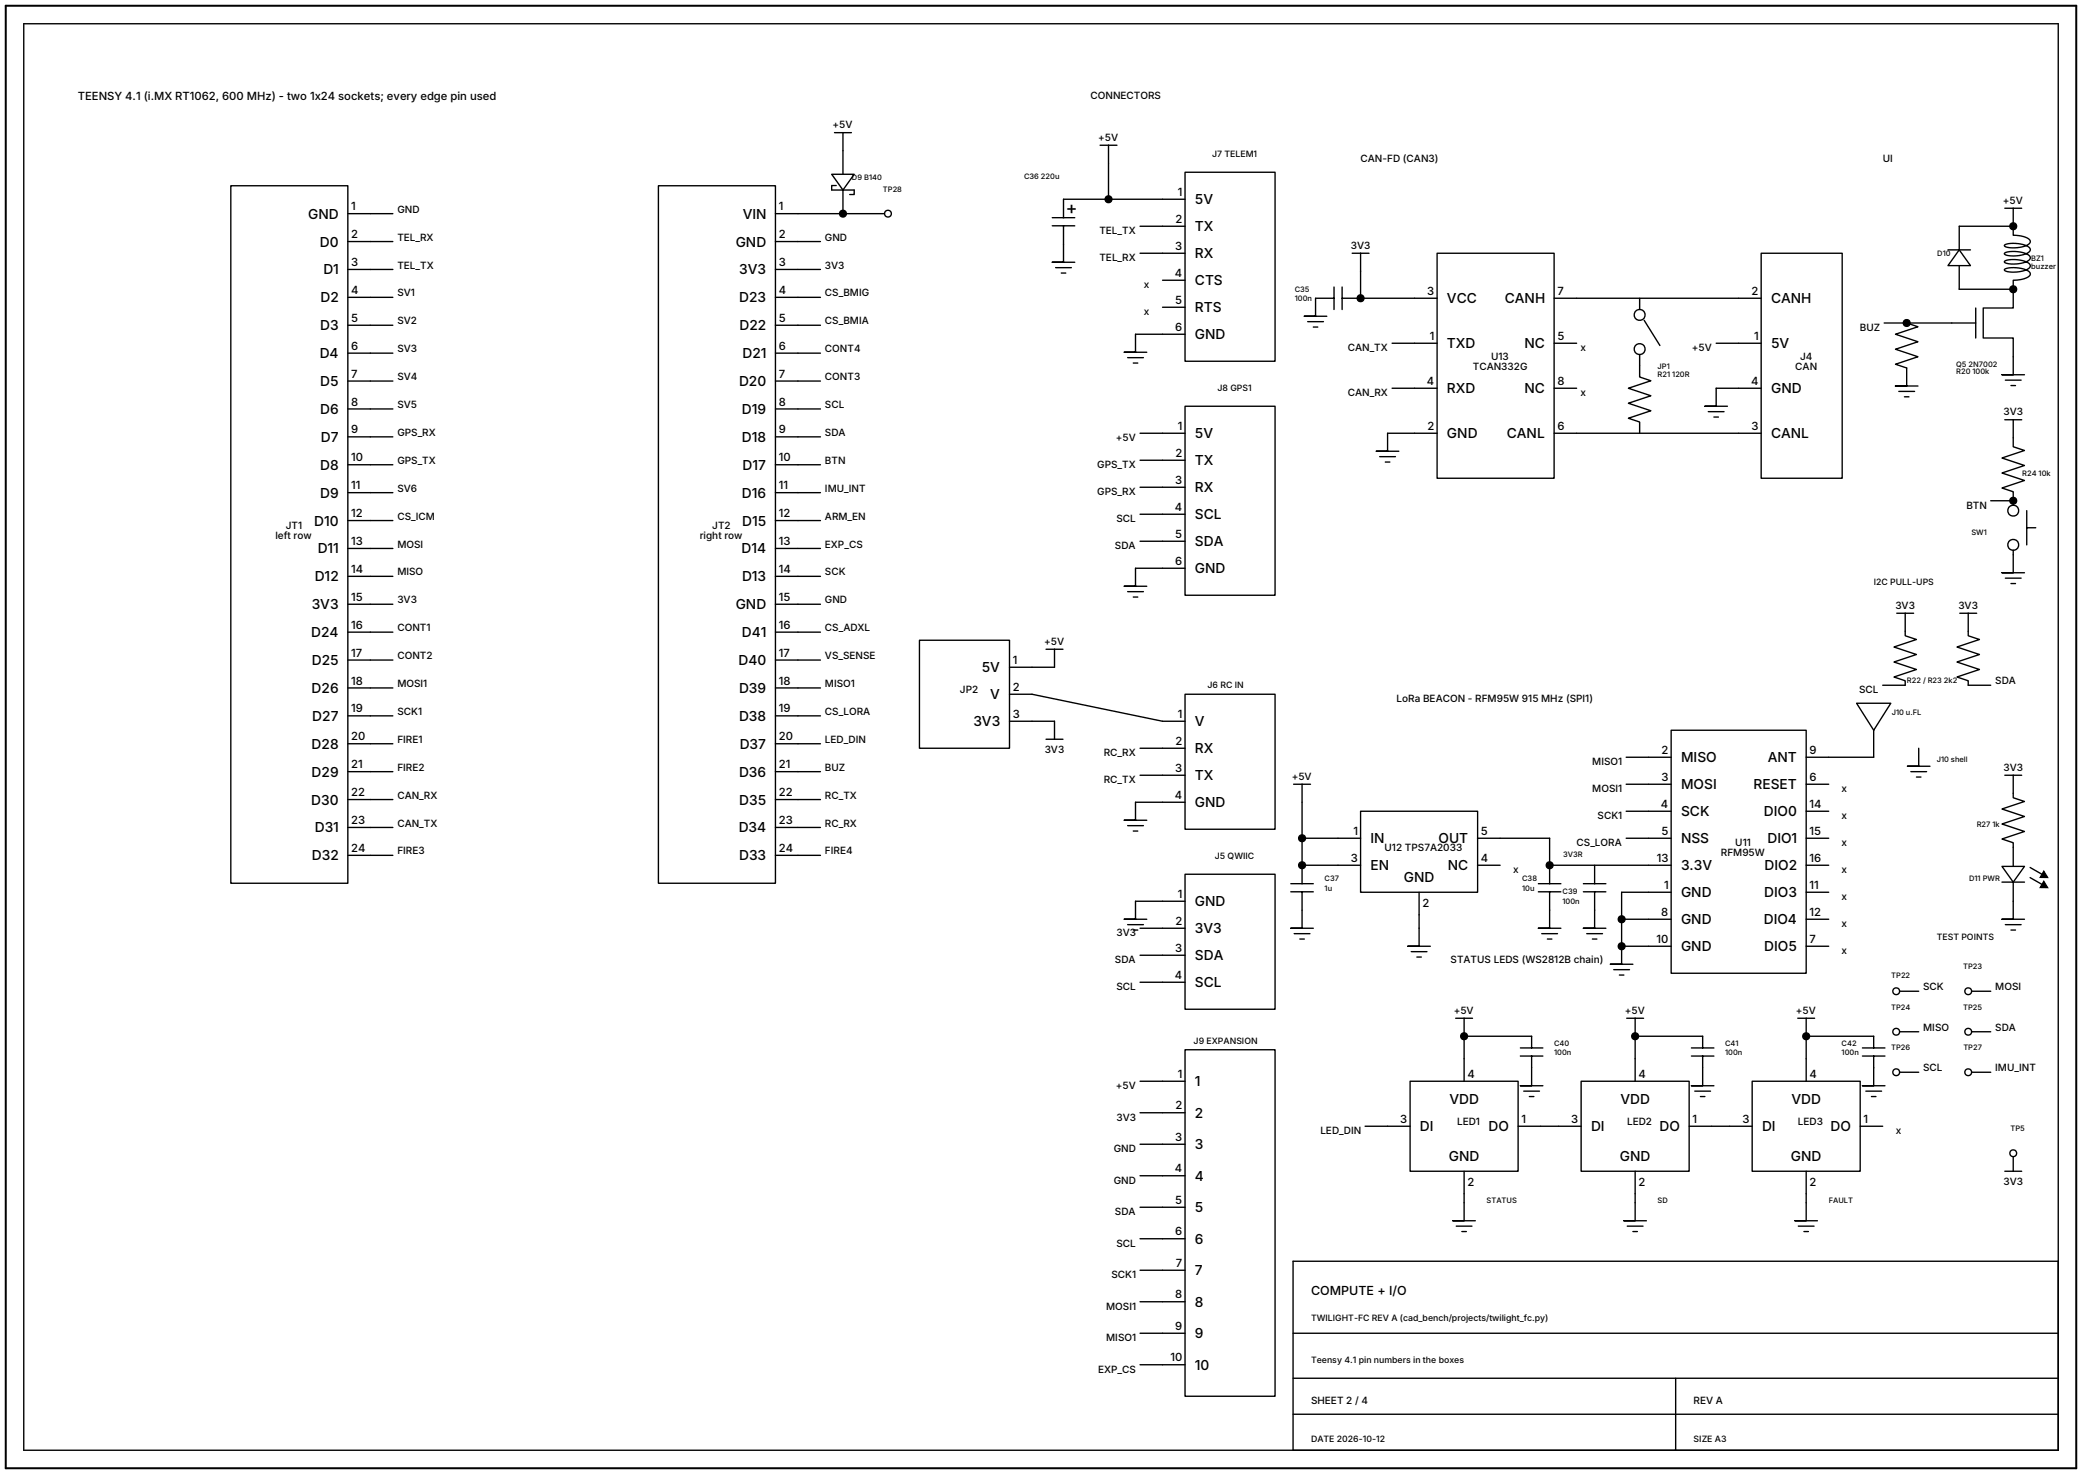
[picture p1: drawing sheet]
<svg xmlns="http://www.w3.org/2000/svg" width="587mm" height="416mm" viewBox="0 0 587 416" stroke-linecap="round" stroke-linejoin="round" font-family="sans-serif">
<g fill="none" stroke="#000" stroke-width=".39">
<path d="M6.7 6.7h574v402.6h-574zM235.5 37.4h4.7M237.8 37.4v11.8M65.1 52.4h33v196.9h-33zM185.8 52.4h33v196.9h-33zM234.7 49.2h6.3l-3.2 4.4zM235.9 52.4h-1.2v1.2h6.3v1.3h-1.3M237.8 53.6v6.7M310.4 41h4.8M312.8 41v15.2M334.4 48.6h25.4v53.4h-25.4zM334.4 56.2h-34.3v5.2"/>
<path d="M565.7 58.8h4.7M568 58.8v5.1M98.1 76h12.7M98.1 68.2h12.7M98.1 60.3h12.7M218.8 76h12.7M218.8 68.2h12.7M218.8 60.3h31.7M296.9 61.4h6.3M296.9 63.7h6.3M297.9 75.5h4.4M299.4 77.1h1.3"/>
<path d="M300.1 63.7v10.3h-3.2h6.3M321.7 71.5h12.7M321.7 63.9h12.7M328 79.1h6.4M381.5 71.5h4.8M383.9 71.5v12.7M405.5 71.5h33v63.5h-33zM496.9 71.5h22.9v63.5h-22.9zM549.6 70.5h6.4M552.8 70.5l3.2 4.5h-6.4zM552.8 75v6.6h15.2M568 63.9v2.5h.6a5.5 5.5 0 0 1 4.2 1.5 1.66 1.66 0 0 1-1.7 1.6l-2.5 .4a3.2 3.2 0 0 1-3.1-.6 7.2 7.2 0 0 1 6-.1 1.3 1.3 0 0 1 1.3 1.6 8 8 0 0 1-7 1.1l-.2-.2a1.44 1.44 0 0 1 1.7-.7h1a5.1 5.1 0 0 1 4.6 1.6 2.02 2.02 0 0 1-2 1.6l-2.6 .3a3.6 3.6 0 0 1-2.8-.6 5 5 0 0 1 4.3-.5 3.1 3.1 0 0 1 3.1 1.7 3.7 3.7 0 0 1-3.4 1.6l-1.1 .1a4 4 0 0 1-2.9-.6 4.6 4.6 0 0 1 4.1-.6 3.4 3.4 0 0 1 3.3 1.7 3.4 3.4 0 0 1-3.3 1.7l-1.6 .1v2.5"/>
<path d="M568 63.9h-15.2v6.6M98.1 99.7h12.7M98.1 91.8h12.7M98.1 83.9h12.7M218.8 99.7h12.7M218.8 91.8h12.7M218.8 83.9h12.7M328 86.7h6.4M334.4 94.3h-14v5.1h-3.2h6.4M369 90.8h4.4M370.6 92.3h1.2M376.4 84.2h-5.2v5.1h-3.2h6.4"/>
<path d="M376.4 81v6.3M378.7 84.2h26.8M378.7 81v6.3M392.8 96.9h12.7M438.5 96.9h6.4M438.5 84.2h58.4M462.6 84.2v3.1M463.9 90.4l4.4 7.1M484.2 96.9h12.7M531.6 91.2h25.9M538 91.2l3.2 1-6.4 2.1 6.4 2.1-6.4 2.2 6.4 2.1-6.4 2.1 3.2 1.1v5h-3.2h6.4M557.5 86.9v8.5"/>
<path d="M568 81.6v5.3h-8.4v8.5h8.4v10.4h-3.1h6.3M98.1 115.4h12.7M98.1 107.5h12.7M218.8 115.4h12.7M218.8 107.5h12.7M318.2 100.9h4.4M319.8 102.5h1.2M334.4 114.7h25.4v53.3h-25.4zM392.8 109.6h12.7M438.5 109.6h6.4M462.6 100v6.4l3.2 1.1-6.3 2.1 6.3 2.1-6.3 2.1 6.3 2.1-6.3 2.1 3.1 1.1v3.2M482 116.2h4.4"/>
<path d="M483.6 117.7h1.3M496.9 109.6h-12.7v5.1h-3.2h6.4M535.8 110.5h4.4M537.3 112h1.3M565.7 118.5h4.7M565.8 107.3h4.5M567.4 108.8h1.3M568 118.5v7.6l3.2 1-6.3 2.2 6.3 2.1-6.3 2.1 6.3 2.1-6.3 2.1 3.1 1.1v2.5M98.1 139h12.7M98.1 131.2h12.7M98.1 123.3h12.7M218.8 139h12.7"/>
<path d="M218.8 131.2h12.7M218.8 123.3h12.7M321.7 137.5h12.7M321.7 129.9h12.7M321.7 122.3h12.7M389.3 128.9h4.4M390.9 130.4h1.2M405.5 122.3h-14v5.1h-3.2h6.4M438.5 122.3h58.4M98.1 154.8h12.7M98.1 146.9h12.7M218.8 154.8h12.7"/>
<path d="M218.8 146.9h12.7M321.7 152.8h12.7M321.7 145.1h12.7M561.7 141.3h6.3M568 155.3v6.3h-3.1h6.3M568 141.3v1.3M571.9 144.1v9.7M571.9 148.9h2.5M98.1 178.4h12.7M98.1 170.5h12.7M98.1 162.7h12.7M218.8 178.4h12.7"/>
<path d="M218.8 170.5h12.7M218.8 162.7h12.7M318.2 167h4.4M319.8 168.5h1.2M334.4 160.4h-14v5.1h-3.2h6.4M535.2 173.1h4.7M537.6 173.1v6.3l3.1 1.1-6.3 2.1 6.3 2.1-6.3 2.1 6.3 2.1-6.3 2.2 3.2 1v1.3h-6.4M553 173.1h4.7M555.3 173.1v6.3l3.2 1.1-6.3 2.1 6.3 2.1-6.3 2.1 6.3 2.1-6.3 2.2 3.1 1v1.3h6.4M565.8 163.2h4.5M567.4 164.7h1.3M98.1 194.2h12.7"/>
<path d="M98.1 186.3h12.7M218.8 194.2h12.7M218.8 186.3h12.7M259.4 180.7h25.4v30.5h-25.4zM284.8 195.9h6.4l36.8 7.7h6.4M295.2 183.2h4.7M297.5 183.2v5.1h-12.7M334.4 195.9h25.4v38.1h-25.4zM98.1 217.8h12.7M98.1 209.9h12.7M98.1 202h12.7M218.8 217.8h12.7"/>
<path d="M218.8 209.9h12.7M218.8 202h12.7M284.8 203.6h12.7v5M295.2 208.6h4.7M321.7 218.8h12.7M321.7 211.2h12.7M458.8 213.7h12.7M471.5 206.1h38.1v68.6h-38.1zM528.7 206.1l4.8-7.6h-9.7l4.9 7.6v7.6h-19.1M539.2 217.8h4.4M540.7 219.3h1.3M541.4 211.2v5.1h-3.2h6.3"/>
<path d="M565.7 218.8h4.7M568 218.8v6.3l3.2 1.1-6.3 2.1 6.3 2.1-6.3 2.2 6.3 2.1-6.3 2.1 3.1 1v6.7M98.1 233.5h12.7M98.1 225.7h12.7M218.8 233.5h12.7M218.8 225.7h12.7M318.2 233h4.4M319.8 234.5h1.2M334.4 226.4h-14v5.1h-3.2h6.4M365 221.3h4.8M367.4 236.6h16.5M367.4 221.3v28.1"/>
<path d="M383.9 229h33v22.8h-33zM416.9 236.6h20.3v12.8M458.8 236.6h12.7M458.8 229h12.7M458.8 221.3h12.7M509.6 236.6h6.4M509.6 229h6.4M509.6 221.3h6.4M98.1 241.4h12.7M218.8 241.4h12.7M334.4 246.7h25.4v38.1h-25.4zM334.4 254.4h-14v5h-3.2h6.4"/>
<path d="M364.2 249.4h6.4M364.2 251.7h6.4M367.4 251.7v10.3h-3.2h6.4M367.4 244.2h16.5M400.4 251.8v15.3h-3.2h6.4M416.9 244.2h6.4M434.1 249.4h6.3M434.1 251.7h6.3M437.2 251.7v10.3h-3.1h6.3M437.2 244.2h34.3M446.8 249.4h6.3M446.8 251.7h6.3"/>
<path d="M449.9 251.7v10.3h-3.1h6.3M449.9 244.2v5.2M457.6 259.4h13.9M471.5 251.8h-13.9v15.3M509.6 259.4h6.4M509.6 251.8h6.4M509.6 244.2h6.4M564.9 244.5h6.3l-3.2 4.5zM564.9 249h6.3M568 249v10.4h-3.1h6.3M572.8 247.7l3.4 1.9M572.8 244.8l3.4 1.9"/>
<path d="M318.2 261h4.4M319.8 262.5h1.2M321.7 277.2h12.7M321.7 269.6h12.7M321.7 262h12.7M365.2 263.5h4.4M366.7 265h1.3M398.2 268.6h4.4M399.8 270.1h1.2M435 263.5h4.5M436.6 265h1.3M447.7 263.5h4.5"/>
<path d="M449.3 265h1.3M455.3 273.7h4.5M456.9 275.2h1.3M457.6 267.1v5h-3.2h6.3M457.6 267.1h13.9M509.6 267.1h6.4M535 279.8h6.4M555.3 279.8h6.4M565.8 261h4.5M567.4 262.5h1.3M334.4 296.3h25.4v97.8h-25.4zM410.7 287.4h4.8"/>
<path d="M413.1 287.4v17.8M413.1 292.5h19.1v3.3M429 295.8h6.3M429 298h6.3M432.2 298v8.4h-3.2h6.3M459 287.4h4.7M461.4 292.5h19v3.3M461.4 287.4v17.8M477.2 295.8h6.4M477.2 298h6.4M480.4 298v8.4h-3.2h6.4M507.2 287.4h4.8"/>
<path d="M509.6 292.5h19.1v3.3M509.6 287.4v17.8M525.5 295.8h6.3M525.5 298h6.3M528.7 298v8.4h-3.2h6.3M535 291.2h6.4M555.3 291.2h6.4M321.7 314h12.7M321.7 305.2h12.7M385.2 317.9h12.7M397.9 305.2h30.4v25.4h-30.4zM428.3 317.9h17.8"/>
<path d="M429.9 307.9h4.5M431.5 309.5h1.3M446.1 305.2h30.5v25.4h-30.5zM476.6 317.9h17.8M478.2 307.9h4.4M479.8 309.5h1.2M494.4 305.2h30.5v25.4h-30.5zM524.9 317.9h6.3M526.5 307.9h4.4M528 309.5h1.3M535 302.6h6.4M555.3 302.6h6.4"/>
<path d="M321.7 331.8h12.7M321.7 322.9h12.7M413.1 330.6v13.9h-3.2h6.4M461.4 330.6v13.9h-3.2h6.3M509.6 330.6v13.9h-3.2h6.4M565.7 330.6h4.7M568 325.5v5.1M321.7 358.5h12.7M321.7 349.6h12.7M321.7 340.7h12.7M410.9 346h4.4M412.5 347.6h1.2"/>
<path d="M459.1 346h4.5M460.7 347.6h1.3M507.4 346h4.4M509 347.6h1.3M580.7 356h-215.9v53.3M321.7 376.3h12.7M321.7 367.4h12.7M364.8 376.3h215.9M321.7 385.2h12.7M364.8 389h215.9M364.8 399.1h215.9M472.8 389v20.3"/>
<circle cx="568" cy="153.8" r="1.54"/>
<circle cx="568" cy="144.1" r="1.54"/>
</g>
<path d="M1.6 1.6h584.2v412.8h-584.2z" fill="none" stroke="#000" stroke-width=".56"/>
<path d="M576.7 248.7l1 1.8h-2zM576.7 245.9l1 1.8-2-.1z" fill="#000" stroke="#000" stroke-width=".35"/>
<g fill="#fff" stroke="#000" stroke-width=".39">
<circle cx="462.6" cy="88.9" r="1.53"/>
<circle cx="462.6" cy="98.5" r="1.53"/>
<circle cx="250.5" cy="60.3" r=".96"/>
<circle cx="535" cy="279.7" r=".96"/>
<circle cx="555.3" cy="279.7" r=".96"/>
<circle cx="535" cy="291.2" r=".96"/>
<circle cx="555.3" cy="291.2" r=".96"/>
<circle cx="535" cy="302.6" r=".96"/>
<circle cx="555.3" cy="302.6" r=".96"/>
<circle cx="568" cy="325.5" r=".96"/>
</g>
<g fill="#000" stroke="#000" stroke-width=".39">
<circle cx="312.8" cy="56.2" r=".96"/>
<circle cx="237.8" cy="60.3" r=".96"/>
<circle cx="568" cy="63.8" r=".96"/>
<circle cx="383.9" cy="84.2" r=".96"/>
<circle cx="538" cy="91.2" r=".96"/>
<circle cx="568" cy="81.6" r=".96"/>
<circle cx="568" cy="141.3" r=".96"/>
<circle cx="367.4" cy="236.6" r=".96"/>
<circle cx="367.4" cy="244.2" r=".96"/>
<circle cx="437.2" cy="244.2" r=".96"/>
<circle cx="457.5" cy="259.4" r=".96"/>
<circle cx="457.5" cy="267" r=".96"/>
<circle cx="413.1" cy="292.4" r=".96"/>
<circle cx="461.4" cy="292.4" r=".96"/>
<circle cx="509.6" cy="292.4" r=".96"/>
</g>
<text font-size="4.9" x="300.7" y="60.5">+</text>
<g font-size="3.9">
<text x="337.2" y="57.6">5V</text>
<text x="86.9" y="61.7">GND</text>
<text x="209.6" y="61.7">VIN</text>
<text x="337.2" y="65.3">TX</text>
<text x="90.3" y="69.6">D0</text>
<text x="207.6" y="69.6">GND</text>
<text x="91.3" y="77.5">D1</text>
<text x="208.6" y="77.5">3V3</text>
<text x="337.2" y="72.9">RX</text>
<text x="337.2" y="80.5">CTS</text>
<text x="90.4" y="85.3">D2</text>
<text x="208.6" y="85.3">D23</text>
<text x="337.2" y="88.1">RTS</text>
<text x="408.3" y="85.6">VCC</text>
<text x="424.6" y="85.6">CANH</text>
<text x="499.7" y="85.6">CANH</text>
<text x="90.3" y="93.2">D3</text>
<text x="208.7" y="93.2">D22</text>
<text x="337.2" y="95.7">GND</text>
<text x="90.2" y="101.1">D4</text>
<text x="209.5" y="101.1">D21</text>
<text x="408.3" y="98.3">TXD</text>
<text x="430.1" y="98.3">NC</text>
<text x="499.7" y="98.3">5V</text>
<text x="90.4" y="109">D5</text>
<text x="208.5" y="109">D20</text>
<text x="408.3" y="111">RXD</text>
<text x="430.1" y="111">NC</text>
<text x="499.7" y="111">GND</text>
<text x="90.3" y="116.8">D6</text>
<text x="209.4" y="116.8">D19</text>
<text x="90.5" y="124.7">D7</text>
<text x="209.4" y="124.7">D18</text>
<text x="337.2" y="123.7">5V</text>
<text x="408.3" y="123.7">GND</text>
<text x="425.2" y="123.7">CANL</text>
<text x="499.7" y="123.7">CANL</text>
<text x="337.2" y="131.3">TX</text>
<text x="90.3" y="132.6">D8</text>
<text x="209.5" y="132.6">D17</text>
<text x="90.3" y="140.4">D9</text>
<text x="209.4" y="140.4">D16</text>
<text x="337.2" y="138.9">RX</text>
<text x="88.6" y="148.3">D10</text>
<text x="209.4" y="148.3">D15</text>
<text x="337.2" y="146.5">SCL</text>
<text x="337.2" y="154.2">SDA</text>
<text x="89.6" y="156.2">D11</text>
<text x="209.2" y="156.2">D14</text>
<text x="337.2" y="161.8">GND</text>
<text x="88.8" y="164.1">D12</text>
<text x="209.4" y="164.1">D13</text>
<text x="87.9" y="171.9">3V3</text>
<text x="207.6" y="171.9">GND</text>
<text x="87.8" y="179.8">D24</text>
<text x="209.4" y="179.8">D41</text>
<text x="88" y="187.7">D25</text>
<text x="208.4" y="187.7">D40</text>
<text x="277" y="189.7">5V</text>
<text x="87.9" y="195.6">D26</text>
<text x="208.5" y="195.6">D39</text>
<text x="279.4" y="197.3">V</text>
<text x="88.1" y="203.4">D27</text>
<text x="208.5" y="203.4">D38</text>
<text x="274.6" y="205">3V3</text>
<text x="337.2" y="205">V</text>
<text x="87.9" y="211.3">D28</text>
<text x="208.7" y="211.3">D37</text>
<text x="337.2" y="212.6">RX</text>
<text x="474.3" y="215.1">MISO</text>
<text x="498.8" y="215.1">ANT</text>
<text x="87.9" y="219.2">D29</text>
<text x="208.5" y="219.2">D36</text>
<text x="337.2" y="220.2">TX</text>
<text x="87.8" y="227.1">D30</text>
<text x="208.6" y="227.1">D35</text>
<text x="337.2" y="227.8">GND</text>
<text x="474.3" y="222.7">MOSI</text>
<text x="494.8" y="222.7">RESET</text>
<text x="474.3" y="230.4">SCK</text>
<text x="497.7" y="230.4">DIO0</text>
<text x="88.8" y="234.9">D31</text>
<text x="208.4" y="234.9">D34</text>
<text x="386.7" y="238">IN</text>
<text x="405.9" y="238">OUT</text>
<text x="474.3" y="238">NSS</text>
<text x="498.7" y="238">DIO1</text>
<text x="88" y="242.8">D32</text>
<text x="208.5" y="242.8">D33</text>
<text x="386.7" y="245.6">EN</text>
<text x="408.5" y="245.6">NC</text>
<text x="474.3" y="245.6">3.3V</text>
<text x="497.9" y="245.6">DIO2</text>
<text x="396.1" y="249">GND</text>
<text x="337.2" y="255.8">GND</text>
<text x="474.3" y="253.2">GND</text>
<text x="497.8" y="253.2">DIO3</text>
<text x="337.2" y="263.4">3V3</text>
<text x="474.3" y="260.8">GND</text>
<text x="497.7" y="260.8">DIO4</text>
<text x="474.3" y="268.5">GND</text>
<text x="497.8" y="268.5">DIO5</text>
<text x="337.2" y="271">SDA</text>
<text x="337.2" y="278.6">SCL</text>
<text x="337.2" y="306.6">1</text>
<text x="409" y="311.7">VDD</text>
<text x="457.2" y="311.7">VDD</text>
<text x="505.5" y="311.7">VDD</text>
<text x="337.2" y="315.5">2</text>
<text x="400.7" y="319.3">DI</text>
<text x="420" y="319.3">DO</text>
<text x="448.9" y="319.3">DI</text>
<text x="468.2" y="319.3">DO</text>
<text x="497.2" y="319.3">DI</text>
<text x="516.5" y="319.3">DO</text>
<text x="337.2" y="324.3">3</text>
<text x="408.8" y="327.8">GND</text>
<text x="457" y="327.8">GND</text>
<text x="505.3" y="327.8">GND</text>
<text x="337.2" y="333.2">4</text>
<text x="337.2" y="342.1">5</text>
<text x="337.2" y="351">6</text>
<text x="337.2" y="359.9">7</text>
<text x="337.2" y="368.8">8</text>
<text x="337.2" y="377.7">9</text>
<text x="337.2" y="386.6">10</text>
</g>
<text font-size="3.5" x="369.9" y="365.5">COMPUTE + I/O</text>
<g font-size="3.2">
<text x="21.9" y="28.2">TEENSY 4.1 (i.MX RT1062, 600 MHz) - two 1x24 sockets; every edge pin used</text>
<text x="99.1" y="59.3">1</text>
<text x="219.7" y="59.3">1</text>
<text x="332.3" y="55.3">1</text>
<text x="331.7" y="62.9">2</text>
<text x="99.1" y="67.2">2</text>
<text x="219.7" y="67.2">2</text>
<text x="331.6" y="70.5">3</text>
<text x="99.1" y="75.1">3</text>
<text x="219.7" y="75.1">3</text>
<text x="99.1" y="83">4</text>
<text x="219.7" y="83">4</text>
<text x="331.5" y="78.1">4</text>
<text x="402.7" y="83.2">3</text>
<text x="439.5" y="83.2">7</text>
<text x="494.2" y="83.2">2</text>
<text x="331.6" y="85.8">5</text>
<text x="99.1" y="90.8">5</text>
<text x="219.7" y="90.8">5</text>
<text x="331.6" y="93.4">6</text>
<text x="403.5" y="95.9">1</text>
<text x="439.5" y="95.9">5</text>
<text x="494.9" y="95.9">1</text>
<text x="99.1" y="98.7">6</text>
<text x="219.7" y="98.7">6</text>
<text x="99.1" y="106.6">7</text>
<text x="219.7" y="106.6">7</text>
<text x="402.6" y="108.6">4</text>
<text x="439.5" y="108.6">8</text>
<text x="494.1" y="108.6">4</text>
<text x="99.1" y="114.5">8</text>
<text x="219.7" y="114.5">8</text>
<text x="99.1" y="122.3">9</text>
<text x="219.7" y="122.3">9</text>
<text x="332.3" y="121.3">1</text>
<text x="402.8" y="121.3">2</text>
<text x="439.5" y="121.3">6</text>
<text x="494.2" y="121.3">3</text>
<text x="99.1" y="130.2">10</text>
<text x="219.7" y="130.2">10</text>
<text x="331.7" y="128.9">2</text>
<text x="331.6" y="136.6">3</text>
<text x="99.1" y="138.1">11</text>
<text x="219.7" y="138.1">11</text>
<text x="99.1" y="146">12</text>
<text x="219.7" y="146">12</text>
<text x="331.5" y="144.2">4</text>
<text x="99.1" y="153.8">13</text>
<text x="219.7" y="153.8">13</text>
<text x="331.6" y="151.8">5</text>
<text x="99.1" y="161.7">14</text>
<text x="219.7" y="161.7">14</text>
<text x="331.6" y="159.4">6</text>
<text x="99.1" y="169.6">15</text>
<text x="219.7" y="169.6">15</text>
<text x="99.1" y="177.5">16</text>
<text x="219.7" y="177.5">16</text>
<text x="99.1" y="185.3">17</text>
<text x="219.7" y="185.3">17</text>
<text x="285.8" y="187.4">1</text>
<text x="99.1" y="193.2">18</text>
<text x="219.7" y="193.2">18</text>
<text x="285.8" y="195">2</text>
<text x="99.1" y="201.1">19</text>
<text x="219.7" y="201.1">19</text>
<text x="285.8" y="202.6">3</text>
<text x="332.3" y="202.6">1</text>
<text x="99.1" y="209">20</text>
<text x="219.7" y="209">20</text>
<text x="331.7" y="210.2">2</text>
<text x="468.8" y="212.8">2</text>
<text x="510.6" y="212.8">9</text>
<text x="99.1" y="216.8">21</text>
<text x="219.7" y="216.8">21</text>
<text x="331.6" y="217.8">3</text>
<text x="468.8" y="220.4">3</text>
<text x="510.6" y="220.4">6</text>
<text x="99.1" y="224.7">22</text>
<text x="219.7" y="224.7">22</text>
<text x="331.5" y="225.5">4</text>
<text x="99.1" y="232.6">23</text>
<text x="219.7" y="232.6">23</text>
<text x="468.7" y="228">4</text>
<text x="510.6" y="228">14</text>
<text x="381.9" y="235.6">1</text>
<text x="417.9" y="235.6">5</text>
<text x="468.8" y="235.6">5</text>
<text x="510.6" y="235.6">15</text>
<text x="99.1" y="240.4">24</text>
<text x="219.7" y="240.4">24</text>
<text x="381.1" y="243.2">3</text>
<text x="417.9" y="243.2">4</text>
<text x="467.4" y="243.2">13</text>
<text x="510.6" y="243.2">16</text>
<text x="469.5" y="250.9">1</text>
<text x="510.6" y="250.9">11</text>
<text x="332.3" y="253.4">1</text>
<text x="401.4" y="255.8">2</text>
<text x="331.7" y="261">2</text>
<text x="468.7" y="258.5">8</text>
<text x="510.6" y="258.5">12</text>
<text x="331.6" y="268.6">3</text>
<text x="467.4" y="266.1">10</text>
<text x="510.6" y="266.1">7</text>
<text x="331.5" y="276.3">4</text>
<text x="332.3" y="304.2">1</text>
<text x="414.1" y="304.2">4</text>
<text x="462.3" y="304.2">4</text>
<text x="510.6" y="304.2">4</text>
<text x="331.7" y="313.1">2</text>
<text x="395.1" y="316.9">3</text>
<text x="429.3" y="316.9">1</text>
<text x="443.4" y="316.9">3</text>
<text x="477.6" y="316.9">1</text>
<text x="491.6" y="316.9">3</text>
<text x="525.8" y="316.9">1</text>
<text x="331.6" y="322">3</text>
<text x="331.5" y="330.9">4</text>
<text x="414.1" y="334.6">2</text>
<text x="462.3" y="334.6">2</text>
<text x="510.6" y="334.6">2</text>
<text x="331.6" y="339.8">5</text>
<text x="331.6" y="348.7">6</text>
<text x="331.7" y="357.5">7</text>
<text x="331.6" y="366.4">8</text>
<text x="331.6" y="375.3">9</text>
<text x="330.2" y="384.2">10</text>
</g>
<g font-size="2.8">
<text x="307.7" y="28">CONNECTORS</text>
<text x="234.9" y="36.2">+5V</text>
<text x="309.9" y="39.7">+5V</text>
<text x="383.9" y="45.8">CAN-FD (CAN3)</text>
<text x="531.2" y="45.8">UI</text>
<text x="565.1" y="57.5">+5V</text>
<text x="112.1" y="60.1">GND</text>
<text x="112.1" y="67.9">TEL_RX</text>
<text x="232.8" y="67.9">GND</text>
<text x="310.2" y="66.1">TEL_TX</text>
<text x="381.1" y="70.2">3V3</text>
<text x="112.1" y="75.8">TEL_TX</text>
<text x="232.8" y="75.8">3V3</text>
<text x="310.2" y="73.8">TEL_RX</text>
<text x="112.1" y="83.7">SV1</text>
<text x="232.8" y="83.7">CS_BMIG</text>
<text x="322.8" y="81.4">x</text>
<text x="322.8" y="89">x</text>
<text x="112.1" y="91.5">SV2</text>
<text x="232.8" y="91.5">CS_BMIA</text>
<text x="524.8" y="93.5">BUZ</text>
<text x="112.1" y="99.4">SV3</text>
<text x="232.8" y="99.4">CONT4</text>
<text x="380.3" y="99.2">CAN_TX</text>
<text x="420.7" y="101.6">U13</text>
<text x="446" y="99.2">x</text>
<text x="477.4" y="99.2">+5V</text>
<text x="507.9" y="101.6">J4</text>
<text x="112.1" y="107.3">SV4</text>
<text x="232.8" y="107.3">CONT3</text>
<text x="415.6" y="104.4">TCAN332G</text>
<text x="506.6" y="104.4">CAN</text>
<text x="380.3" y="111.9">CAN_RX</text>
<text x="446" y="111.9">x</text>
<text x="112.1" y="115.2">SV5</text>
<text x="232.8" y="115.2">SCL</text>
<text x="565.3" y="117.2">3V3</text>
<text x="112.1" y="123">GPS_RX</text>
<text x="232.8" y="123">SDA</text>
<text x="314.8" y="124.6">+5V</text>
<text x="112.1" y="130.9">GPS_TX</text>
<text x="232.8" y="130.9">BTN</text>
<text x="309.6" y="132.2">GPS_TX</text>
<text x="112.1" y="138.8">SV6</text>
<text x="232.8" y="138.8">IMU_INT</text>
<text x="309.6" y="139.8">GPS_RX</text>
<text x="554.8" y="143.6">BTN</text>
<text x="80.6" y="149.2">JT1</text>
<text x="112.1" y="146.7">CS_ICM</text>
<text x="201" y="149.2">JT2</text>
<text x="232.8" y="146.7">ARM_EN</text>
<text x="315" y="147.4">SCL</text>
<text x="77.7" y="152">left row</text>
<text x="112.1" y="154.5">MOSI</text>
<text x="197.4" y="152">right row</text>
<text x="232.8" y="154.5">EXP_CS</text>
<text x="314.6" y="155">SDA</text>
<text x="112.1" y="162.4">MISO</text>
<text x="232.8" y="162.4">SCK</text>
<text x="112.1" y="170.3">3V3</text>
<text x="232.8" y="170.3">GND</text>
<text x="534.8" y="171.8">3V3</text>
<text x="552.6" y="171.8">3V3</text>
<text x="112.1" y="178.2">CONT1</text>
<text x="232.8" y="178.2">CS_ADXL</text>
<text x="294.6" y="182">+5V</text>
<text x="112.1" y="186">CONT2</text>
<text x="232.8" y="186">VS_SENSE</text>
<text x="112.1" y="193.9">MOSI1</text>
<text x="232.8" y="193.9">MISO1</text>
<text x="270.8" y="195.7">JP2</text>
<text x="524.6" y="195.7">SCL</text>
<text x="563" y="193.1">SDA</text>
<text x="112.1" y="201.8">SCK1</text>
<text x="232.8" y="201.8">CS_LORA</text>
<text x="394.1" y="198.2">LoRa BEACON - RFM95W 915 MHz (SPI1)</text>
<text x="112.1" y="209.7">FIRE1</text>
<text x="232.8" y="209.7">LED_DIN</text>
<text x="294.8" y="212.6">3V3</text>
<text x="311.5" y="213.5">RC_RX</text>
<text x="112.1" y="217.5">FIRE2</text>
<text x="232.8" y="217.5">BUZ</text>
<text x="311.4" y="221.1">RC_TX</text>
<text x="364.5" y="220.1">+5V</text>
<text x="449.3" y="216">MISO1</text>
<text x="565.3" y="217.5">3V3</text>
<text x="112.1" y="225.4">CAN_RX</text>
<text x="232.8" y="225.4">RC_TX</text>
<text x="449.3" y="223.6">MOSI1</text>
<text x="519.6" y="223.6">x</text>
<text x="112.1" y="233.3">CAN_TX</text>
<text x="232.8" y="233.3">RC_RX</text>
<text x="450.8" y="231.2">SCK1</text>
<text x="519.6" y="231.2">x</text>
<text x="444.8" y="238.9">CS_LORA</text>
<text x="489.6" y="238.7">U11</text>
<text x="519.6" y="238.9">x</text>
<text x="112.1" y="241.2">FIRE3</text>
<text x="232.8" y="241.2">FIRE4</text>
<text x="390.7" y="240.1">U12 TPS7A2033</text>
<text x="485.6" y="241.6">RFM95W</text>
<text x="426.9" y="246.5">x</text>
<text x="519.6" y="246.5">x</text>
<text x="519.6" y="254.1">x</text>
<text x="519.6" y="261.7">x</text>
<text x="315" y="264.3">3V3</text>
<text x="519.6" y="269.3">x</text>
<text x="314.6" y="271.9">SDA</text>
<text x="409.3" y="271.9">STATUS LEDS (WS2812B chain)</text>
<text x="315" y="279.5">SCL</text>
<text x="542.6" y="279.5">SCK</text>
<text x="563" y="279.5">MOSI</text>
<text x="410.2" y="286.1">+5V</text>
<text x="458.5" y="286.1">+5V</text>
<text x="506.7" y="286.1">+5V</text>
<text x="542.6" y="290.9">MISO</text>
<text x="563" y="290.9">SDA</text>
<text x="542.6" y="302.4">SCL</text>
<text x="563" y="302.4">IMU_INT</text>
<text x="314.8" y="307.4">+5V</text>
<text x="315" y="316.3">3V3</text>
<text x="411.1" y="317.6">LED1</text>
<text x="459.1" y="317.6">LED2</text>
<text x="507.3" y="317.6">LED3</text>
<text x="372.5" y="320.1">LED_DIN</text>
<text x="534.9" y="320.1">x</text>
<text x="314.3" y="325.2">GND</text>
<text x="314.3" y="334.1">GND</text>
<text x="565.3" y="334.6">3V3</text>
<text x="314.6" y="343">SDA</text>
<text x="315" y="351.9">SCL</text>
<text x="313.6" y="360.8">SCK1</text>
<text x="312.1" y="369.7">MOSI1</text>
<text x="312.1" y="378.6">MISO1</text>
<text x="309.8" y="387.5">EXP_CS</text>
<text x="369.9" y="396.3">SHEET 2 / 4</text>
<text x="477.9" y="396.3">REV A</text>
</g>
<g font-size="2.5">
<text x="342" y="44.4">J7 TELEM1</text>
<text x="343.5" y="110.5">J8 GPS1</text>
<text x="528.7" y="165.1">I2C PULL-UPS</text>
<text x="340.7" y="194.3">J6 RC IN</text>
<text x="342.8" y="242.6">J5 QWIIC</text>
<text x="546.5" y="265.4">TEST POINTS</text>
<text x="336.8" y="294.6">J9 EXPANSION</text>
<text x="369.9" y="372.7">TWILIGHT-FC REV A (cad_bench/projects/twilight_fc.py)</text>
<text x="369.9" y="384.8">Teensy 4.1 pin numbers in the boxes</text>
<text x="369.9" y="407">DATE 2026-10-12</text>
<text x="477.9" y="407">SIZE A3</text>
</g>
<g font-size="2.1">
<text x="240.4" y="50.9">D9 B140</text>
<text x="288.9" y="50.7">C36 220u</text>
<text x="249.1" y="54.1">TP28</text>
<text x="546.6" y="72.2">D10</text>
<text x="573.1" y="73.7">BZ1</text>
<text x="573.1" y="75.8">buzzer</text>
<text x="365.3" y="82.4">C35</text>
<text x="365.3" y="85">100n</text>
<text x="467.7" y="104.2">JP1</text>
<text x="467.7" y="106.3">R21 120R</text>
<text x="552" y="103.6">Q5 2N7002</text>
<text x="552" y="105.7">R20 100k</text>
<text x="570.6" y="134.5">R24 10k</text>
<text x="556.2" y="151">SW1</text>
<text x="538" y="192.9">R22 / R23 2k2</text>
<text x="533.8" y="201.8">J10 u.FL</text>
<text x="546.5" y="215.1">J10 shell</text>
<text x="557.7" y="233.5">R27 1k</text>
<text x="441" y="241.8">3V3R</text>
<text x="373.7" y="248.7">C37</text>
<text x="373.7" y="251.4">1u</text>
<text x="429.5" y="248.7">C38</text>
<text x="429.5" y="251.4">10u</text>
<text x="555.6" y="248.8">D11 PWR</text>
<text x="440.9" y="252.4">C39</text>
<text x="440.9" y="255.1">100n</text>
<text x="553.9" y="273.5">TP23</text>
<text x="533.6" y="276.1">TP22</text>
<text x="533.6" y="285">TP24</text>
<text x="553.9" y="285">TP25</text>
<text x="438.5" y="295.1">C40</text>
<text x="438.5" y="297.7">100n</text>
<text x="486.8" y="295.1">C41</text>
<text x="486.8" y="297.7">100n</text>
<text x="519.6" y="295.1">C42</text>
<text x="519.6" y="297.7">100n</text>
<text x="533.6" y="296.4">TP26</text>
<text x="554" y="296.4">TP27</text>
<text x="567.3" y="319.3">TP5</text>
<text x="419.5" y="339.6">STATUS</text>
<text x="467.7" y="339.6">SD</text>
<text x="516" y="339.6">FAULT</text>
</g>
</svg>
